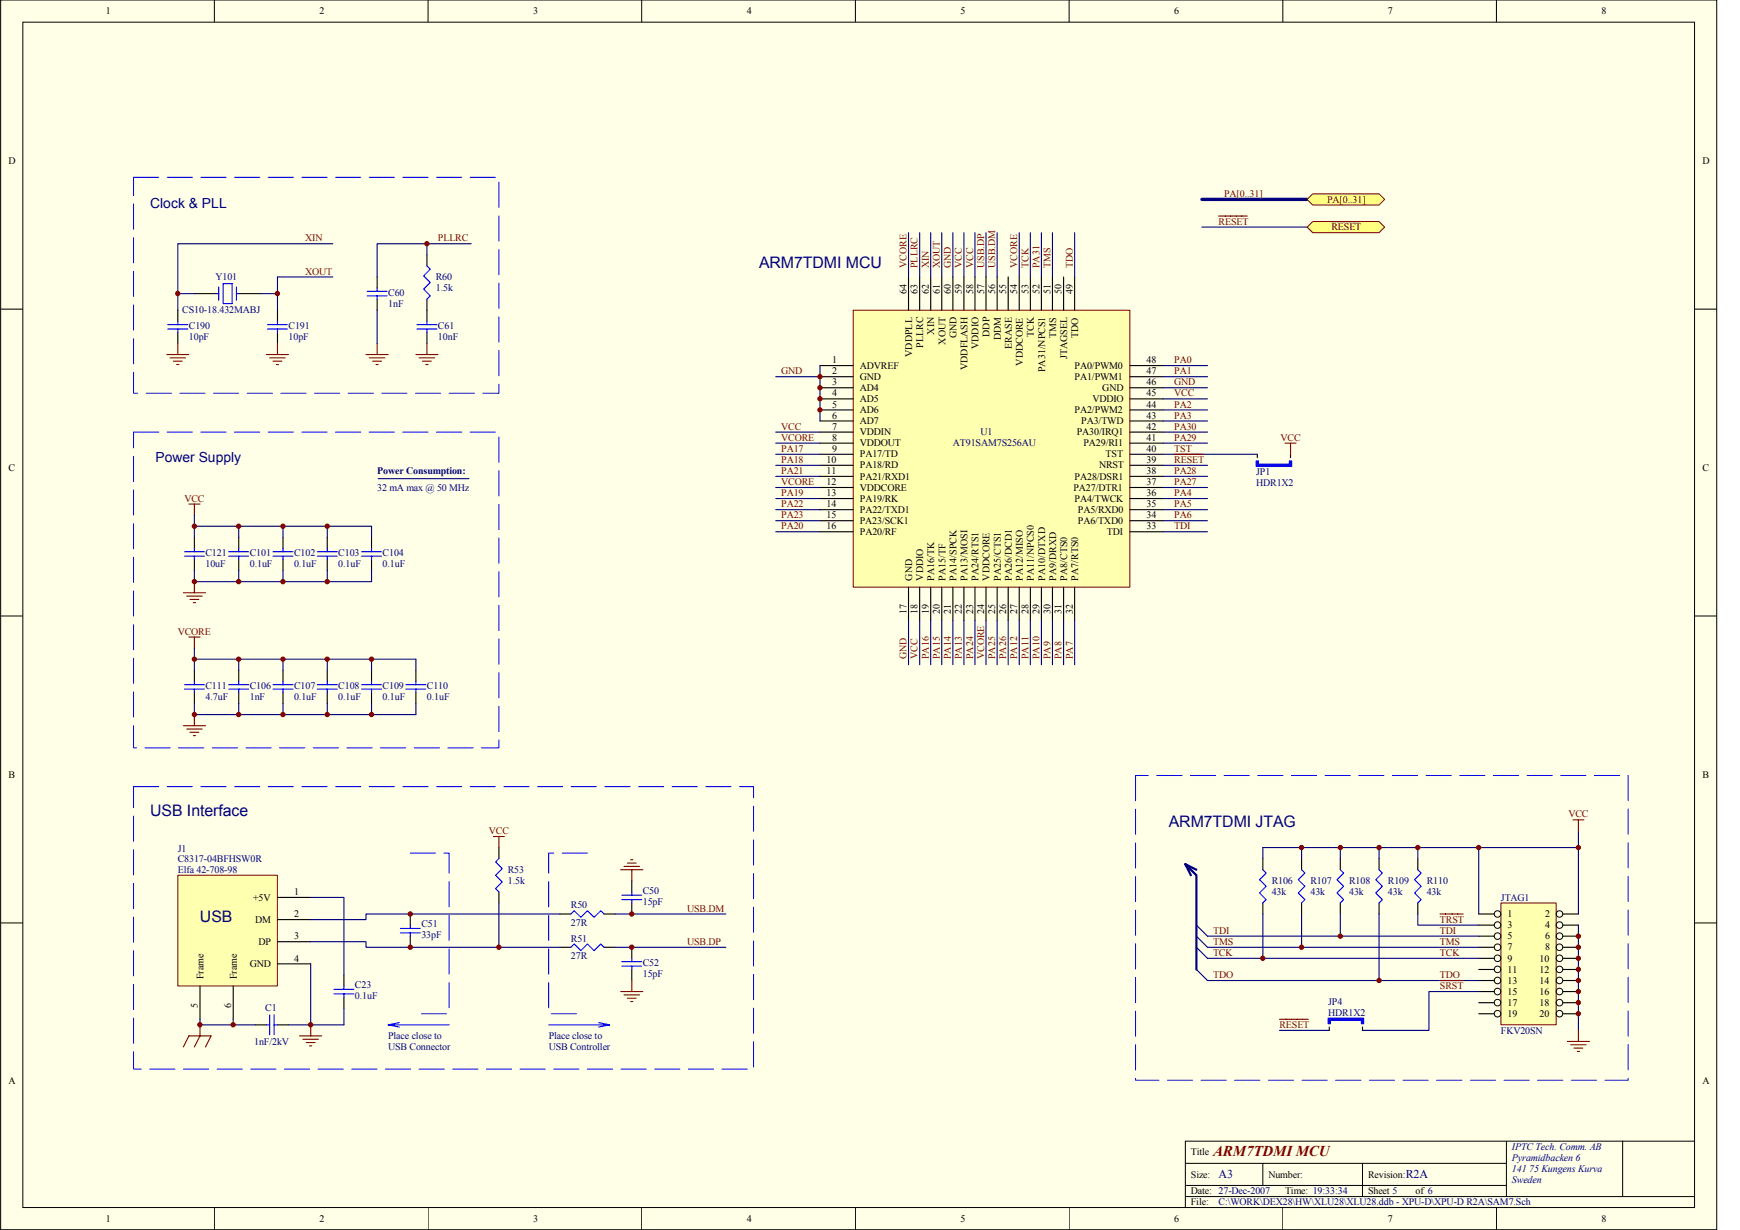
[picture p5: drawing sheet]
<svg xmlns="http://www.w3.org/2000/svg" width="420mm" height="297mm" viewBox="0 0 420 297" stroke-linecap="round" stroke-linejoin="round" font-family="sans-serif">
<path d="M.2 0h414.3v297h-414.3z" fill="#ffffe8"/>
<g fill="none" stroke="#000" stroke-width=".24">
<path d="M.2 0h414.3v297h-414.3zM5.5 5.4h403.7v286.2h-403.7zM51.8 0v5.4M103.4 0v5.4M154.9 0v5.4M206.6 0v5.4M258.2 0v5.4M309.8 0v5.4M361.3 0v5.4M.2 74.7h5.3M409.2 74.7h5.4M.2 148.8h5.3"/>
<path d="M409.2 148.8h5.4M.2 222.9h5.3M409.2 222.9h5.4M363.8 275.6v13.4M391.8 275.6h-105.6v16M409.2 275.6h-17.4v13.4M51.8 291.6v5.4M103.4 291.6v5.4M154.9 291.6v5.4M206.6 291.6v5.4M258.2 291.6v5.4M286.2 280.9h77.6"/>
<path d="M286.2 289h123M286.2 286.3h77.6M304.9 280.9v5.4M309.8 291.6v5.4M329 280.9v8.1M361.3 291.6v5.4"/>
</g>
<path d="M46.9 137.8v2.7h42.8M46.9 127.1v2.7M57.6 127.1v2.7M57.6 137.8v2.7M68.3 127.1v2.7M68.3 137.8v2.7M79 127.1v2.7M79 137.8v2.7M280.9 123.1h10.7M280.9 125.8h10.7M75 232.8v14.7h-5.3M48.3 247.5h13.3" fill="none" stroke="#000080" stroke-width=".27"/>
<path d="M46.9 129.8v2.6M46.9 135.1v2.7M57.6 129.8v2.6M57.6 135.1v2.7M68.3 129.8v2.6M68.3 135.1v2.7M79 129.8v2.6M79 135.1v2.7M83 235.5v2.6M61.6 247.5h2.7M67 247.5h2.7M83 240.8v2.7" fill="none" stroke="#000" stroke-width=".27"/>
<g fill="none" stroke="#00f" stroke-width=".27">
<path d="M44.5 133.2h4.8M44.5 134.3h4.8M46.9 132.4v.8M46.9 134.3v.8M55.2 133.2h4.8M55.2 134.3h4.8M57.6 132.4v.8M57.6 134.3v.8M65.9 133.2h4.8M65.9 134.3h4.8M68.3 132.4v.8M68.3 134.3v.8"/>
<path d="M76.6 133.2h4.8M76.6 134.3h4.8M79 132.4v.8M79 134.3v.8M80.6 238.9h4.8M83 238.1v.8M64.3 247.5h.8M65.1 245.1v4.8M66.2 247.5h.8M66.2 245.1v4.8M80.6 240h4.8M83 240v.8"/>
</g>
<g fill="none" stroke="#800000" stroke-width=".27">
<path d="M45.6 121.7h2.7M46.9 121.7v2.7M44.3 143.2h5.3M45.1 144h3.7M45.9 144.8h2.1M46.7 145.5h.5M46.9 140.5v2.7M44.3 252.8l1.3-2.6h5.4l-1.4 2.6M48.3 247.5v2.7l-1.4 2.6M72.3 250.2h5.4M73.1 251h3.8M73.9 251.8h2.2"/>
<path d="M74.7 252.6h.6M75 247.5v2.7"/>
</g>
<path d="M43 211.4h24v26.7h-24z" fill="#ffffb0"/>
<path d="M42.9 211.4h24.1v26.7h-24.1z" fill="none" stroke="#800000" stroke-width=".24"/>
<path d="M42.9 74.9v2.7M46.9 70.9h5.4M57.6 70.9h5.4M67 74.9v2.7M42.9 80.3v2.7M67 80.3v2.7M67 216.7h8M48.3 238.1v8M56.3 238.1v8M67 222.1h8M67 227.4h8M67 232.8h8" fill="none" stroke="#000" stroke-width=".27"/>
<g fill="none" stroke="#00f" stroke-width=".27">
<path d="M40.5 78.4h4.8M40.5 79.5h4.8M42.9 77.6v.8M42.9 79.5v.8M52.3 70.9h.5M52.8 69.3v3.2M53.9 68.5h2.1v4.8h-2.1zM57.1 69.3v3.2M57.1 70.9h.5M64.6 78.4h4.8M64.6 79.5h4.8M67 77.6v.8"/>
<path d="M67 79.5v.8"/>
</g>
<g fill="none" stroke="#000080" stroke-width=".27">
<path d="M80.4 58.9h-37.5v16M251.5 56.2v10.7M42.9 70.9h4M63 70.9h4M67 66.9v8M280.9 99h10.7M91.3 115.6h22M187.3 115h10.7M280.9 104.4h10.7M46.9 127.1h42.8M187.3 125.8h10.7M187.3 123.1h10.7"/>
<path d="M83 243.5v4h-8"/>
</g>
<path d="M40.3 85.6h5.3M41.1 86.4h3.7M41.9 87.2h2.1M42.7 88h.5M42.9 83v2.6M64.3 85.6h5.4M65.1 86.4h3.8M65.9 87.2h2.2M66.7 88h.6M67 83v2.6" fill="none" stroke="#800000" stroke-width=".27"/>
<path d="M206 74.9h66.8v66.9h-66.8z" fill="#ffffb0"/>
<path d="M206 74.9h66.8v66.9h-66.8z" fill="none" stroke="#800000" stroke-width=".24"/>
<g fill="none" stroke="#000" stroke-width=".27">
<path d="M91.1 66.9v2.7M91.1 72.2v2.7M103.1 61.5v2.7M103.1 72.2v5.4M219.4 66.9v8M222.1 66.9v8M224.7 66.9v8M227.4 66.9v8M230.1 66.9v8M232.8 66.9v8M235.4 66.9v8M238.1 66.9v8"/>
<path d="M240.8 66.9v8M243.4 66.9v8M246.1 66.9v8M248.8 66.9v8M251.5 66.9v8M254.1 66.9v8M256.8 66.9v8M259.5 66.9v8M103.1 80.3v2.7M198 88.3h8M198 91h8M198 93.6h8"/>
<path d="M198 96.3h8M198 99h8M272.8 88.3h8.1M272.8 91h8.1M272.8 93.6h8.1M272.8 96.3h8.1M272.8 99h8.1M198 101.7h8M198 104.4h8M198 107h8M198 109.7h8M198 112.4h8"/>
<path d="M198 115h8M198 117.7h8M272.8 101.7h8.1M272.8 104.4h8.1M272.8 107h8.1M272.8 109.7h8.1M272.8 112.4h8.1M272.8 115h8.1M272.8 117.7h8.1M303.6 109.7v.8M311.6 109.7v.8M89.7 129.8v2.6"/>
<path d="M89.7 135.1v2.7M198 120.4h8M198 123.1h8M198 125.8h8M198 128.4h8M272.8 120.4h8.1M272.8 123.1h8.1M272.8 125.8h8.1M272.8 128.4h8.1M219.4 141.8v8M222.1 141.8v8M224.7 141.8v8"/>
<path d="M227.4 141.8v8M230.1 141.8v8M232.8 141.8v8M235.4 141.8v8M238.1 141.8v8M240.8 141.8v8M243.4 141.8v8M246.1 141.8v8M248.8 141.8v8M251.5 141.8v8M254.1 141.8v8M256.8 141.8v8"/>
<path d="M259.5 141.8v8M46.9 161.9v2.6M46.9 167.2v2.7M57.6 161.9v2.6M57.6 167.2v2.7M68.3 161.9v2.6M68.3 167.2v2.7M79 161.9v2.6M79 167.2v2.7M89.7 161.9v2.6M89.7 167.2v2.7M100.4 161.9v2.6"/>
<path d="M100.4 167.2v2.7M120.5 204.7v2.6M120.5 215.4v2.7M152.6 212.7v2.7M152.6 218.1v2.6M304.9 207.3v2.7M304.9 218.1v2.6M314.3 207.3v2.7M314.3 218.1v2.6M323.6 207.3v2.7M323.6 218.1v2.6M333 207.3v2.7"/>
<path d="M333 218.1v2.6M99.1 220.7v2.7M99.1 226.1v2.7M135.2 220.7h2.6M135.2 228.8h2.6M145.9 220.7h2.6M145.9 228.8h2.6M152.6 228.8v2.6M152.6 234.1v2.7"/>
</g>
<g fill="none" stroke="#000080" stroke-width=".27">
<path d="M103.1 58.9v2.6M113.8 58.9h-22.7v8M219.4 56.2v10.7M222.1 56.2v10.7M224.7 56.2v10.7M227.4 56.2v10.7M230.1 56.2v10.7M232.8 56.2v10.7M235.4 56.2v10.7M238.1 56.2v10.7M240.8 56.2v10.7M246.1 56.2v10.7"/>
<path d="M248.8 56.2v10.7M254.1 56.2v10.7M259.5 56.2v10.7M67 66.9h13.4M91.1 74.9v8.1M187.3 91h10.7M198 88.3v13.4M280.9 93.6h10.7M280.9 96.3h10.7M187.3 104.4h10.7M187.3 107h10.7M187.3 117.7h10.7"/>
<path d="M280.9 109.7h22.7M46.9 124.4v2.7M89.7 127.1v2.7M89.7 137.8v2.7M280.9 128.4h10.7M46.9 156.5v5.4M46.9 159.2h53.5v2.7M57.6 159.2v2.7M68.3 159.2v2.7M79 159.2v2.7M89.7 159.2v2.7M219.4 149.8v10.7"/>
<path d="M222.1 149.8v10.7M224.7 149.8v10.7M230.1 149.8v10.7M232.8 149.8v10.7M238.1 149.8v10.7M246.1 149.8v10.7M248.8 149.8v10.7M251.5 149.8v10.7M254.1 149.8v10.7M46.9 169.9v2.7h53.5v-2.7M57.6 169.9v2.7M68.3 169.9v2.7"/>
<path d="M79 169.9v2.7M89.7 169.9v2.7M75 216.7h8v18.8M304.9 204.7h76.2M148.5 220.7h26.8M148.5 228.8h26.8M48.3 246.1v1.4M56.3 246.1v1.4"/>
</g>
<g fill="none" stroke="#00f" stroke-width=".27">
<path d="M88.7 70.4h4.8M88.7 71.4h4.8M91.1 69.6v.8M91.1 71.4v.8M100.7 78.4h4.8M100.7 79.5h4.8M103.1 64.2l.8 .8-1.6 1.6 1.6 1.6-1.6 1.6 1.6 1.6-.8 .8M103.1 77.6v.8M103.1 79.5v.8M87.3 133.2h4.8M87.3 134.3h4.8M89.7 132.4v.8"/>
<path d="M89.7 134.3v.8M44.5 165.4h4.8M44.5 166.4h4.8M46.9 164.5v.9M46.9 166.4v.8M55.2 165.4h4.8M55.2 166.4h4.8M57.6 164.5v.9M57.6 166.4v.8M65.9 165.4h4.8M65.9 166.4h4.8M68.3 164.5v.9"/>
<path d="M68.3 166.4v.8M76.6 165.4h4.8M76.6 166.4h4.8M79 164.5v.9M79 166.4v.8M87.3 165.4h4.8M87.3 166.4h4.8M89.7 164.5v.9M89.7 166.4v.8M98 165.4h4.8M98 166.4h4.8M100.4 164.5v.9"/>
<path d="M100.4 166.4v.8M120.5 207.3l-.8 .9 1.6 1.6-1.6 1.6 1.6 1.6-1.6 1.6 .8 .8M150.1 216.2h4.8M150.1 217.3h4.8M152.6 215.4v.8M152.6 217.3v.8M304.9 210l.8 .8-1.6 1.6 1.6 1.6-1.6 1.6 1.6 1.7-.8 .8M314.3 210l.8 .8-1.6 1.6 1.6 1.6-1.6 1.6 1.6 1.7-.8 .8M323.6 210l.9 .8-1.7 1.6 1.7 1.6-1.7 1.6 1.7 1.7-.9 .8M333 210l.8 .8-1.6 1.6 1.6 1.6-1.6 1.6 1.6 1.7-.8 .8M96.7 224.2h4.8M96.7 225.3h4.8"/>
<path d="M99.1 223.4v.8M99.1 225.3v.8M137.8 220.7l.9-.8 1.6 1.6 1.5-1.6 1.7 1.6 1.6-1.6 .8 .8M137.8 228.8l.9-.8 1.6 1.6 1.5-1.6 1.7 1.6 1.6-1.6 .8 .8M150.1 232.2h4.8M150.1 233.3h4.8M152.6 231.4v.8M152.6 233.3v.8"/>
</g>
<g fill="none" stroke="#800000" stroke-width=".27">
<path d="M88.4 85.6h5.3M89.2 86.4h3.7M90 87.2h2.1M90.8 88h.5M91.1 83v2.6M100.4 85.6h5.4M101.2 86.4h3.8M102 87.2h2.1M102.8 88h.6M103.1 83v2.6M310.3 107h2.7M311.6 107v2.7"/>
<path d="M45.6 153.8h2.7M46.9 153.8v2.7M44.3 175.3h5.3M45.1 176.1h3.7M45.9 176.8h2.1M46.7 177.7h.5M46.9 172.6v2.7M119.1 202h2.7M120.5 202v2.7M149.9 210h5.3M150.7 209.2h3.7M151.5 208.4h2.1"/>
<path d="M152.3 207.6h.5M152.6 210v2.7M149.9 239.5h5.3M152.6 236.8v2.7M150.7 240.3h3.7M151.5 241.1h2.1M152.3 241.9h.5"/>
</g>
<path d="M303.3 111.3h.6v.8h7.5v-.8h.5v1.3h-8.6z" fill-rule="evenodd" fill="#00f" stroke="#00f" stroke-width=".27"/>
<path d="M290.2 48.2h25.4" fill="none" stroke="#000080" stroke-width=".8"/>
<path d="M315.6 48.2l1.4-1.4h16l1.4 1.4-1.4 1.3h-16z" fill-rule="evenodd" fill="#ffff80" stroke="#800000" stroke-width=".24"/>
<g fill="none" stroke="#000080" stroke-width=".27">
<path d="M280.9 91h10.7M187.3 109.7h10.7M187.3 112.4h10.7M280.9 112.4h10.7M280.9 115h10.7M280.9 117.7h10.7M280.9 101.7h10.7M280.9 107h10.7M187.3 120.4h10.7M187.3 128.4h10.7M280.9 120.4h10.7M227.4 149.8v10.7"/>
<path d="M235.4 149.8v10.7M240.8 149.8v10.7M243.4 149.8v10.7M256.8 149.8v10.7M259.5 149.8v10.7"/>
</g>
<path d="M294.2 52.2h7M283.6 109.7h6.9" fill="none" stroke="#800000" stroke-width=".27"/>
<path d="M315.6 54.8l1.4-1.3h16l1.4 1.3-1.4 1.4h-16z" fill-rule="evenodd" fill="#ffff80" stroke="#800000" stroke-width=".24"/>
<path d="M321.5 53.5h7" fill="none" stroke="#800000" stroke-width=".27"/>
<path d="M290.2 54.8h25.4M280.9 88.3h10.7M120.5 218.1v10.7" fill="none" stroke="#000080" stroke-width=".27"/>
<path d="M362.4 218.1h13.4v29.4h-13.4z" fill="#ffffb0"/>
<path d="M362.4 218.1h13.4v29.4h-13.4z" fill="none" stroke="#800000" stroke-width=".24"/>
<g fill="none" stroke="#000" stroke-width=".24">
<circle cx="361.6" cy="226.1" r=".8"/>
<circle cx="361.6" cy="223.4" r=".8"/>
<circle cx="361.6" cy="231.4" r=".8"/>
<circle cx="361.6" cy="228.8" r=".8"/>
<circle cx="361.6" cy="236.8" r=".8"/>
<circle cx="361.6" cy="239.4" r=".8"/>
<circle cx="361.6" cy="220.7" r=".79"/>
<circle cx="361.6" cy="234.1" r=".79"/>
<circle cx="376.6" cy="223.4" r=".8"/>
<circle cx="376.6" cy="231.4" r=".8"/>
<circle cx="376.6" cy="226.1" r=".8"/>
<circle cx="376.6" cy="228.8" r=".8"/>
<circle cx="376.6" cy="236.8" r=".8"/>
<circle cx="376.6" cy="239.4" r=".8"/>
<circle cx="376.6" cy="220.7" r=".79"/>
<circle cx="376.6" cy="234.1" r=".79"/>
<circle cx="361.6" cy="242.1" r=".8"/>
<circle cx="361.6" cy="244.8" r=".8"/>
<circle cx="376.6" cy="244.8" r=".8"/>
<circle cx="376.6" cy="242.1" r=".8"/>
</g>
<g fill="none" stroke="#000" stroke-width=".27">
<path d="M342.4 207.3v2.7M342.4 218.1v2.6M357.1 220.7h3.7M357.1 223.4h3.7M357.1 226.1h3.7M357.1 228.8h3.7M357.1 231.4h3.7M357.1 234.1h3.7M357.1 236.8h3.7M357.1 239.5h3.7M377.4 220.7h3.7M377.4 223.4h3.7"/>
<path d="M377.4 226.1h3.7M377.4 228.8h3.7M377.4 231.4h3.7M377.4 234.1h3.7M377.4 236.8h3.7M377.4 239.5h3.7M321 248v.8M329 248v.8M357.1 242.1h3.7M357.1 244.8h3.7M377.4 242.1h3.7M377.4 244.8h3.7"/>
</g>
<g fill="none" stroke="#000080" stroke-width=".27">
<path d="M304.9 204.7v2.6M314.3 204.7v2.6M323.6 204.7v2.6M333 204.7v2.6M342.4 204.7v2.6M357.1 204.7v16M381.1 200.7v20M75 227.4h13.4v1.4h46.8M135.2 220.7h-46.8v1.4h-13.4M288.9 223.4l2.7 2.7h65.5M288.9 226.1l2.7 2.7h65.5M288.9 228.8l2.7 2.6h65.5"/>
<path d="M288.9 234.1l2.7 2.7h65.5M304.9 220.7v10.7M314.3 220.7v8.1M323.6 220.7v5.4M333 220.7v16.1M342.4 220.7v2.7h14.7M357.1 239.5h-12.1v9.3h-16M381.1 223.4v25.4M309 248.8h12"/>
</g>
<path d="M379.8 198h2.7M381.1 198v2.7M347.7 220.7h5.6M347.7 236.8h5.6M309 246.1h6.9M378.5 251.5h5.3M379.3 252.3h3.7M380.1 253.1h2.1M380.9 253.9h.5M381.1 248.8v2.7" fill="none" stroke="#800000" stroke-width=".27"/>
<path d="M342.4 210l.8 .8-1.6 1.6 1.6 1.6-1.6 1.6 1.6 1.7-.8 .8M93.7 247.5l2.7 .5M96.4 247l-2.7 .5h14.7M144.5 247l2.7 .5h-14.7M147.2 247.5l-2.7 .5" fill="none" stroke="#00f" stroke-width=".27"/>
<path d="M320.7 245.9h8.6v1.3h-.6v-.8h-7.4v.8h-.6z" fill-rule="evenodd" fill="#00f" stroke="#00f" stroke-width=".27"/>
<path d="M286.2 208.7l2.7 2.7v22.7M288.9 210l-2.7-1.3 1.4 2.7" fill="none" stroke="#000080" stroke-width=".53"/>
<path d="M32.2 42.8h88.3v52.2h-88.3v-52.2M32.2 104.4h88.3v76.2h-88.3v-76.2M32.2 190h149.8v68.2h-149.8v-68.2M274.2 187.3v73.6h119v-73.6h-119M99.1 206h9.3v38.8h-8M141.8 206h-9.3v38.8h8" fill="none" stroke="#00f" stroke-width=".24" stroke-dasharray="6.1 2"/>
<g fill="#800000" stroke="#800000" stroke-width=".24">
<circle cx="57.6" cy="127.1" r=".53"/>
<circle cx="57.6" cy="140.5" r=".53"/>
<circle cx="46.9" cy="140.5" r=".53"/>
<circle cx="68.3" cy="127.1" r=".53"/>
<circle cx="68.3" cy="140.5" r=".53"/>
<circle cx="79" cy="127.1" r=".53"/>
<circle cx="79" cy="140.5" r=".53"/>
<circle cx="48.3" cy="247.5" r=".53"/>
<circle cx="75" cy="247.5" r=".53"/>
<circle cx="46.9" cy="127.1" r=".53"/>
<circle cx="42.9" cy="70.9" r=".53"/>
<circle cx="67" cy="70.9" r=".53"/>
<circle cx="99.1" cy="228.7" r=".53"/>
<circle cx="99.1" cy="220.7" r=".53"/>
<circle cx="103.1" cy="58.9" r=".52"/>
<circle cx="57.6" cy="159.2" r=".52"/>
<circle cx="57.6" cy="172.6" r=".52"/>
<circle cx="68.3" cy="159.2" r=".52"/>
<circle cx="68.3" cy="172.6" r=".52"/>
<circle cx="79" cy="159.2" r=".52"/>
<circle cx="79" cy="172.6" r=".52"/>
<circle cx="89.7" cy="159.2" r=".52"/>
<circle cx="89.7" cy="172.6" r=".52"/>
<circle cx="56.3" cy="247.5" r=".53"/>
<circle cx="46.9" cy="172.6" r=".52"/>
<circle cx="46.9" cy="159.2" r=".52"/>
<circle cx="198" cy="91" r=".52"/>
<circle cx="198" cy="93.6" r=".53"/>
<circle cx="198" cy="96.3" r=".53"/>
<circle cx="198" cy="99" r=".52"/>
<circle cx="381.1" cy="204.7" r=".52"/>
<circle cx="381.1" cy="226.1" r=".53"/>
<circle cx="381.1" cy="228.7" r=".53"/>
<circle cx="381.1" cy="231.4" r=".52"/>
<circle cx="381.1" cy="234.1" r=".53"/>
<circle cx="381.1" cy="236.8" r=".52"/>
<circle cx="381.1" cy="239.5" r=".53"/>
<circle cx="381.1" cy="242.1" r=".53"/>
<circle cx="381.1" cy="244.8" r=".52"/>
<circle cx="333" cy="236.8" r=".52"/>
<circle cx="323.6" cy="226.1" r=".53"/>
<circle cx="314.3" cy="228.7" r=".53"/>
<circle cx="304.9" cy="231.4" r=".52"/>
<circle cx="314.3" cy="204.7" r=".52"/>
<circle cx="323.7" cy="204.7" r=".52"/>
<circle cx="333" cy="204.7" r=".52"/>
<circle cx="342.4" cy="204.7" r=".52"/>
<circle cx="357.1" cy="204.7" r=".52"/>
<circle cx="152.5" cy="220.7" r=".53"/>
<circle cx="152.5" cy="228.7" r=".53"/>
<circle cx="120.5" cy="228.7" r=".53"/>
</g>
<g font-size="3.8" fill="#000080">
<text x="183.3" y="64.7">ARM7TDMI MCU</text>
<text x="36.2" y="197.1">USB Interface</text>
<text x="282.2" y="199.8">ARM7TDMI JTAG</text>
<text x="48.3" y="222.6">USB</text>
</g>
<text font-size="3.6" fill="#800000" x="292.9" y="279.1">ARM7TDMI MCU</text>
<g font-size="3.4" fill="#000080">
<text x="36.2" y="50.1">Clock &amp; PLL</text>
<text x="37.6" y="111.7">Power Supply</text>
</g>
<g font-size="2.9" fill="#000080">
<text x="294.2" y="284.5">A3</text>
<text x="339.4" y="284.5">R2A</text>
</g>
<g font-size="2.4">
<text x="25.6" y="3.4">1</text>
<text x="77.2" y="3.4">2</text>
<text x="128.7" y="3.4">3</text>
<text x="180.3" y="3.4">4</text>
<text x="232" y="3.4">5</text>
<text x="283.6" y="3.4">6</text>
<text x="335.1" y="3.4">7</text>
<text x="386.7" y="3.4">8</text>
<text x="2" y="39.6">D</text>
<text x="411.1" y="39.6">D</text>
<text x="218.9" y="70.9" transform="rotate(-90 218.9 70.9)">64</text>
<text x="221.6" y="70.9" transform="rotate(-90 221.6 70.9)">63</text>
<text x="224.3" y="70.9" transform="rotate(-90 224.3 70.9)">62</text>
<text x="226.9" y="70.9" transform="rotate(-90 226.9 70.9)">61</text>
<text x="229.6" y="70.9" transform="rotate(-90 229.6 70.9)">60</text>
<text x="232.3" y="70.9" transform="rotate(-90 232.3 70.9)">59</text>
<text x="235" y="70.9" transform="rotate(-90 235 70.9)">58</text>
<text x="237.6" y="70.9" transform="rotate(-90 237.6 70.9)">57</text>
<text x="240.3" y="70.9" transform="rotate(-90 240.3 70.9)">56</text>
<text x="243" y="70.9" transform="rotate(-90 243 70.9)">55</text>
<text x="245.6" y="70.9" transform="rotate(-90 245.6 70.9)">54</text>
<text x="248.3" y="70.9" transform="rotate(-90 248.3 70.9)">53</text>
<text x="251" y="70.9" transform="rotate(-90 251 70.9)">52</text>
<text x="253.7" y="70.9" transform="rotate(-90 253.7 70.9)">51</text>
<text x="256.3" y="70.9" transform="rotate(-90 256.3 70.9)">50</text>
<text x="259" y="70.9" transform="rotate(-90 259 70.9)">49</text>
<text x="225.6" y="80.8" transform="rotate(-90 225.6 80.8)">XIN</text>
<text x="228.3" y="83.2" transform="rotate(-90 228.3 83.2)">XOUT</text>
<text x="230.9" y="81.6" transform="rotate(-90 230.9 81.6)">GND</text>
<text x="239" y="81.3" transform="rotate(-90 239 81.3)">DDP</text>
<text x="241.6" y="82.1" transform="rotate(-90 241.6 82.1)">DDM</text>
<text x="249.7" y="81.3" transform="rotate(-90 249.7 81.3)">TCK</text>
<text x="255" y="81.6" transform="rotate(-90 255 81.6)">TMS</text>
<text x="260.4" y="81.6" transform="rotate(-90 260.4 81.6)">TDO</text>
<text x="200.9" y="87.7">1</text>
<text x="207.6" y="89">ADVREF</text>
<text x="220.2" y="86.1" transform="rotate(-90 220.2 86.1)">VDDPLL</text>
<text x="222.9" y="84" transform="rotate(-90 222.9 84)">PLLRC</text>
<text x="233.6" y="89.4" transform="rotate(-90 233.6 89.4)">VDDFLASH</text>
<text x="236.3" y="84.3" transform="rotate(-90 236.3 84.3)">VDDIO</text>
<text x="244.3" y="84.3" transform="rotate(-90 244.3 84.3)">ERASE</text>
<text x="247" y="88.3" transform="rotate(-90 247 88.3)">VDDCORE</text>
<text x="252.3" y="89.9" transform="rotate(-90 252.3 89.9)">PA31/NPCS1</text>
<text x="257.7" y="86.7" transform="rotate(-90 257.7 86.7)">JTAGSEL</text>
<text x="259.5" y="89">PA0/PWM0</text>
<text x="276.9" y="87.7">48</text>
<text x="200.9" y="90.4">2</text>
<text x="200.9" y="93.1">3</text>
<text x="200.9" y="95.7">4</text>
<text x="207.6" y="91.7">GND</text>
<text x="207.6" y="94.4">AD4</text>
<text x="259.5" y="91.7">PA1/PWM1</text>
<text x="266.2" y="94.4">GND</text>
<text x="276.9" y="95.7">45</text>
<text x="276.9" y="93.1">46</text>
<text x="276.9" y="90.4">47</text>
<text x="200.9" y="98.4">5</text>
<text x="200.9" y="101.1">6</text>
<text x="207.6" y="97.1">AD5</text>
<text x="207.6" y="99.8">AD6</text>
<text x="259.5" y="99.8">PA2/PWM2</text>
<text x="263.8" y="97.1">VDDIO</text>
<text x="276.9" y="101.1">43</text>
<text x="276.9" y="98.4">44</text>
<text x="200.9" y="103.8">7</text>
<text x="200.9" y="106.4">8</text>
<text x="207.6" y="102.4">AD7</text>
<text x="207.6" y="105.1">VDDIN</text>
<text x="207.6" y="107.8">VDDOUT</text>
<text x="260" y="105.1">PA30/IRQ1</text>
<text x="261.1" y="102.4">PA3/TWD</text>
<text x="261.6" y="107.8">PA29/RI1</text>
<text x="276.9" y="103.8">42</text>
<text x="276.9" y="106.4">41</text>
<text x="2" y="113.7">C</text>
<text x="199.6" y="111.8">10</text>
<text x="200.9" y="109.1">9</text>
<text x="207.6" y="110.4">PA17/TD</text>
<text x="207.6" y="113.1">PA18/RD</text>
<text x="265.4" y="113.1">NRST</text>
<text x="267" y="110.4">TST</text>
<text x="276.9" y="109.1">40</text>
<text x="276.9" y="111.8">39</text>
<text x="411.1" y="113.7">C</text>
<text x="199.6" y="114.5">11</text>
<text x="199.6" y="117.1">12</text>
<text x="199.6" y="119.8">13</text>
<text x="207.6" y="115.8">PA21/RXD1</text>
<text x="207.6" y="118.5">VDDCORE</text>
<text x="259.2" y="118.5">PA27/DTR1</text>
<text x="259.5" y="115.8">PA28/DSR1</text>
<text x="276.9" y="117.1">37</text>
<text x="276.9" y="119.8">36</text>
<text x="276.9" y="114.5">38</text>
<text x="199.6" y="122.5">14</text>
<text x="199.6" y="125.2">15</text>
<text x="207.6" y="121.2">PA19/RK</text>
<text x="207.6" y="123.8">PA22/TXD1</text>
<text x="259.5" y="121.2">PA4/TWCK</text>
<text x="260.3" y="123.8">PA5/RXD0</text>
<text x="276.9" y="125.2">34</text>
<text x="276.9" y="122.5">35</text>
<text x="199.6" y="127.8">16</text>
<text x="207.6" y="126.5">PA23/SCK1</text>
<text x="207.6" y="129.2">PA20/RF</text>
<text x="260.3" y="126.5">PA6/TXD0</text>
<text x="267.2" y="129.2">TDI</text>
<text x="276.9" y="127.8">33</text>
<text x="220.2" y="140.2" transform="rotate(-90 220.2 140.2)">GND</text>
<text x="222.9" y="140.2" transform="rotate(-90 222.9 140.2)">VDDIO</text>
<text x="225.6" y="140.2" transform="rotate(-90 225.6 140.2)">PA16/TK</text>
<text x="228.3" y="140.2" transform="rotate(-90 228.3 140.2)">PA15/TF</text>
<text x="230.9" y="140.2" transform="rotate(-90 230.9 140.2)">PA14/SPCK</text>
<text x="233.6" y="140.2" transform="rotate(-90 233.6 140.2)">PA13/MOSI</text>
<text x="236.3" y="140.2" transform="rotate(-90 236.3 140.2)">PA24/RTS1</text>
<text x="239" y="140.2" transform="rotate(-90 239 140.2)">VDDCORE</text>
<text x="241.6" y="140.2" transform="rotate(-90 241.6 140.2)">PA25/CTS1</text>
<text x="244.3" y="140.2" transform="rotate(-90 244.3 140.2)">PA26/DCD1</text>
<text x="247" y="140.2" transform="rotate(-90 247 140.2)">PA12/MISO</text>
<text x="249.7" y="140.2" transform="rotate(-90 249.7 140.2)">PA11/NPCS0</text>
<text x="252.3" y="140.2" transform="rotate(-90 252.3 140.2)">PA10/DTXD</text>
<text x="255" y="140.2" transform="rotate(-90 255 140.2)">PA9/DRXD</text>
<text x="257.7" y="140.2" transform="rotate(-90 257.7 140.2)">PA8/CTS0</text>
<text x="260.4" y="140.2" transform="rotate(-90 260.4 140.2)">PA7/RTS0</text>
<text x="218.9" y="148.2" transform="rotate(-90 218.9 148.2)">17</text>
<text x="221.6" y="148.2" transform="rotate(-90 221.6 148.2)">18</text>
<text x="224.3" y="148.2" transform="rotate(-90 224.3 148.2)">19</text>
<text x="226.9" y="148.2" transform="rotate(-90 226.9 148.2)">20</text>
<text x="229.6" y="148.2" transform="rotate(-90 229.6 148.2)">21</text>
<text x="232.3" y="148.2" transform="rotate(-90 232.3 148.2)">22</text>
<text x="235" y="148.2" transform="rotate(-90 235 148.2)">23</text>
<text x="237.6" y="148.2" transform="rotate(-90 237.6 148.2)">24</text>
<text x="240.3" y="148.2" transform="rotate(-90 240.3 148.2)">25</text>
<text x="243" y="148.2" transform="rotate(-90 243 148.2)">26</text>
<text x="245.6" y="148.2" transform="rotate(-90 245.6 148.2)">27</text>
<text x="248.3" y="148.2" transform="rotate(-90 248.3 148.2)">28</text>
<text x="251" y="148.2" transform="rotate(-90 251 148.2)">29</text>
<text x="253.7" y="148.2" transform="rotate(-90 253.7 148.2)">30</text>
<text x="256.3" y="148.2" transform="rotate(-90 256.3 148.2)">31</text>
<text x="259" y="148.2" transform="rotate(-90 259 148.2)">32</text>
<text x="2" y="187.8">B</text>
<text x="411.1" y="187.8">B</text>
<text x="61.1" y="217.5">+5V</text>
<text x="71" y="216.1">1</text>
<text x="71" y="221.5">2</text>
<text x="364" y="221.5">1</text>
<text x="373.1" y="221.5">2</text>
<text x="61.6" y="222.8">DM</text>
<text x="71" y="226.8">3</text>
<text x="364" y="224.2">3</text>
<text x="364" y="226.8">5</text>
<text x="373.1" y="224.2">4</text>
<text x="373.1" y="226.8">6</text>
<text x="60.3" y="233.5">GND</text>
<text x="62.5" y="228.2">DP</text>
<text x="71" y="232.2">4</text>
<text x="364" y="229.5">7</text>
<text x="364" y="232.2">9</text>
<text x="371.8" y="232.2">10</text>
<text x="373.1" y="229.5">8</text>
<text x="49.1" y="236.5" transform="rotate(-90 49.1 236.5)">Frame</text>
<text x="57.2" y="236.5" transform="rotate(-90 57.2 236.5)">Frame</text>
<text x="364" y="234.9">11</text>
<text x="364" y="237.6">13</text>
<text x="371.8" y="234.9">12</text>
<text x="371.8" y="237.6">14</text>
<text x="47.8" y="243.5" transform="rotate(-90 47.8 243.5)">5</text>
<text x="55.8" y="243.5" transform="rotate(-90 55.8 243.5)">6</text>
<text x="364" y="240.2">15</text>
<text x="364" y="242.9">17</text>
<text x="364" y="245.6">19</text>
<text x="371.8" y="240.2">16</text>
<text x="371.8" y="242.9">18</text>
<text x="371.8" y="245.6">20</text>
<text x="2" y="261.9">A</text>
<text x="411.1" y="261.9">A</text>
<text x="287.6" y="279">Title</text>
<text x="287.6" y="284.4">Size:</text>
<text x="306.3" y="284.4">Number:</text>
<text x="330.3" y="284.4">Revision:</text>
<text x="287.6" y="288.4">Date: 27-Dec-2007</text>
<text x="287.6" y="291.1">File:</text>
<text x="310.3" y="288.4">Time: 19:33:34</text>
<text x="330.3" y="288.4">Sheet 5</text>
<text x="341.8" y="288.4">of 6</text>
<text x="25.6" y="295.1">1</text>
<text x="77.2" y="295.1">2</text>
<text x="128.7" y="295.1">3</text>
<text x="180.3" y="295.1">4</text>
<text x="232" y="295.1">5</text>
<text x="283.6" y="295.1">6</text>
<text x="335.1" y="295.1">7</text>
<text x="386.7" y="295.1">8</text>
</g>
<g font-size="2.4" fill="#800000">
<text x="295.6" y="47.6">PA[0..31]</text>
<text x="320.5" y="48.9">PA[0..31]</text>
<text x="73.7" y="58.3">XIN</text>
<text x="105.8" y="58.3">PLLRC</text>
<text x="294.2" y="54.3">RESET</text>
<text x="321.5" y="55.6">RESET</text>
<text x="218.9" y="64.7" transform="rotate(-90 218.9 64.7)">VCORE</text>
<text x="221.6" y="64.7" transform="rotate(-90 221.6 64.7)">PLLRC</text>
<text x="224.3" y="64.7" transform="rotate(-90 224.3 64.7)">XIN</text>
<text x="226.9" y="64.7" transform="rotate(-90 226.9 64.7)">XOUT</text>
<text x="229.6" y="64.7" transform="rotate(-90 229.6 64.7)">GND</text>
<text x="232.3" y="64.7" transform="rotate(-90 232.3 64.7)">VCC</text>
<text x="235" y="64.7" transform="rotate(-90 235 64.7)">VCC</text>
<text x="237.6" y="64.7" transform="rotate(-90 237.6 64.7)">USB.DP</text>
<text x="240.3" y="64.7" transform="rotate(-90 240.3 64.7)">USB.DM</text>
<text x="245.6" y="64.7" transform="rotate(-90 245.6 64.7)">VCORE</text>
<text x="248.3" y="64.7" transform="rotate(-90 248.3 64.7)">TCK</text>
<text x="251" y="64.7" transform="rotate(-90 251 64.7)">PA31</text>
<text x="253.7" y="64.7" transform="rotate(-90 253.7 64.7)">TMS</text>
<text x="259" y="64.7" transform="rotate(-90 259 64.7)">TDO</text>
<text x="73.7" y="66.3">XOUT</text>
<text x="283.6" y="87.7">PA0</text>
<text x="188.6" y="90.4">GND</text>
<text x="283.6" y="93.1">GND</text>
<text x="283.6" y="95.7">VCC</text>
<text x="283.6" y="90.4">PA1</text>
<text x="283.6" y="98.4">PA2</text>
<text x="283.6" y="101.1">PA3</text>
<text x="188.6" y="106.4">VCORE</text>
<text x="188.6" y="103.8">VCC</text>
<text x="283.6" y="106.4">PA29</text>
<text x="283.6" y="103.8">PA30</text>
<text x="309.2" y="106.4">VCC</text>
<text x="188.6" y="109.1">PA17</text>
<text x="188.6" y="111.8">PA18</text>
<text x="283.6" y="109.1">TST</text>
<text x="283.6" y="111.8">RESET</text>
<text x="188.6" y="114.5">PA21</text>
<text x="188.6" y="117.1">VCORE</text>
<text x="188.6" y="119.8">PA19</text>
<text x="283.6" y="117.1">PA27</text>
<text x="283.6" y="114.5">PA28</text>
<text x="283.6" y="119.8">PA4</text>
<text x="44.5" y="121.2">VCC</text>
<text x="188.6" y="122.5">PA22</text>
<text x="188.6" y="125.2">PA23</text>
<text x="283.6" y="122.5">PA5</text>
<text x="283.6" y="125.2">PA6</text>
<text x="188.6" y="127.8">PA20</text>
<text x="283.6" y="127.8">TDI</text>
<text x="42.9" y="153.3">VCORE</text>
<text x="218.9" y="159.2" transform="rotate(-90 218.9 159.2)">GND</text>
<text x="221.6" y="159.2" transform="rotate(-90 221.6 159.2)">VCC</text>
<text x="224.3" y="159.2" transform="rotate(-90 224.3 159.2)">PA16</text>
<text x="226.9" y="159.2" transform="rotate(-90 226.9 159.2)">PA15</text>
<text x="229.6" y="159.2" transform="rotate(-90 229.6 159.2)">PA14</text>
<text x="232.3" y="159.2" transform="rotate(-90 232.3 159.2)">PA13</text>
<text x="235" y="159.2" transform="rotate(-90 235 159.2)">PA24</text>
<text x="237.6" y="159.2" transform="rotate(-90 237.6 159.2)">VCORE</text>
<text x="240.3" y="159.2" transform="rotate(-90 240.3 159.2)">PA25</text>
<text x="243" y="159.2" transform="rotate(-90 243 159.2)">PA26</text>
<text x="245.6" y="159.2" transform="rotate(-90 245.6 159.2)">PA12</text>
<text x="248.3" y="159.2" transform="rotate(-90 248.3 159.2)">PA11</text>
<text x="251" y="159.2" transform="rotate(-90 251 159.2)">PA10</text>
<text x="253.7" y="159.2" transform="rotate(-90 253.7 159.2)">PA9</text>
<text x="256.3" y="159.2" transform="rotate(-90 256.3 159.2)">PA8</text>
<text x="259" y="159.2" transform="rotate(-90 259 159.2)">PA7</text>
<text x="378.7" y="197.4">VCC</text>
<text x="118.1" y="201.4">VCC</text>
<text x="165.9" y="220.2">USB.DM</text>
<text x="292.9" y="225.5">TDI</text>
<text x="347.7" y="222.8">TRST</text>
<text x="347.7" y="225.5">TDI</text>
<text x="165.9" y="228.2">USB.DP</text>
<text x="292.9" y="228.2">TMS</text>
<text x="292.9" y="230.9">TCK</text>
<text x="347.7" y="228.2">TMS</text>
<text x="347.7" y="230.9">TCK</text>
<text x="292.9" y="236.2">TDO</text>
<text x="347.7" y="236.2">TDO</text>
<text x="347.7" y="238.9">SRST</text>
<text x="309" y="248.2">RESET</text>
</g>
<g font-size="2.4" fill="#000080">
<text x="52" y="67.6">Y101</text>
<text x="93.7" y="71.4">C60</text>
<text x="105.2" y="67.6">R60</text>
<text x="105.2" y="70.3">1.5k</text>
<text x="44" y="75.7">CS10-18.432MABJ</text>
<text x="93.7" y="74.1">1nF</text>
<text x="45.6" y="79.4">C190</text>
<text x="45.6" y="82.1">10pF</text>
<text x="69.7" y="79.4">C191</text>
<text x="69.7" y="82.1">10pF</text>
<text x="105.8" y="79.4">C61</text>
<text x="105.8" y="82.1">10nF</text>
<text x="230.1" y="107.8">AT91SAM7S256AU</text>
<text x="236.8" y="105.1">U1</text>
<text x="91.1" y="114.5">Power Consumption:</text>
<text x="91.1" y="118.5">32 mA max @ 50 MHz</text>
<text x="303.3" y="114.7">JP1</text>
<text x="303.3" y="117.4">HDR1X2</text>
<text x="49.6" y="134.3">C121</text>
<text x="49.6" y="136.9">10uF</text>
<text x="60.3" y="134.3">C101</text>
<text x="60.3" y="136.9">0.1uF</text>
<text x="71" y="134.3">C102</text>
<text x="71" y="136.9">0.1uF</text>
<text x="81.7" y="134.3">C103</text>
<text x="81.7" y="136.9">0.1uF</text>
<text x="92.4" y="134.3">C104</text>
<text x="92.4" y="136.9">0.1uF</text>
<text x="49.6" y="166.4">C111</text>
<text x="60.3" y="166.4">C106</text>
<text x="71" y="166.4">C107</text>
<text x="81.7" y="166.4">C108</text>
<text x="92.4" y="166.4">C109</text>
<text x="103.1" y="166.4">C110</text>
<text x="49.6" y="169.1">4.7uF</text>
<text x="60.3" y="169.1">1nF</text>
<text x="71" y="169.1">0.1uF</text>
<text x="81.7" y="169.1">0.1uF</text>
<text x="92.4" y="169.1">0.1uF</text>
<text x="103.1" y="169.1">0.1uF</text>
<text x="42.9" y="205.7">J1</text>
<text x="42.9" y="208.1">C8317-04BFHSW0R</text>
<text x="42.9" y="210.8">Elfa 42-708-98</text>
<text x="122.6" y="210.8">R53</text>
<text x="122.6" y="213.5">1.5k</text>
<text x="155.2" y="215.9">C50</text>
<text x="307.1" y="213.5">R106</text>
<text x="316.4" y="213.5">R107</text>
<text x="325.8" y="213.5">R108</text>
<text x="335.1" y="213.5">R109</text>
<text x="344.5" y="213.5">R110</text>
<text x="137.8" y="219.4">R50</text>
<text x="155.2" y="218.5">15pF</text>
<text x="307.1" y="216.1">43k</text>
<text x="316.4" y="216.1">43k</text>
<text x="325.8" y="216.1">43k</text>
<text x="335.1" y="216.1">43k</text>
<text x="344.5" y="216.1">43k</text>
<text x="362.4" y="217.5">JTAG1</text>
<text x="101.8" y="223.9">C51</text>
<text x="101.8" y="226.6">33pF</text>
<text x="137.8" y="223.6">27R</text>
<text x="137.8" y="227.4">R51</text>
<text x="137.8" y="231.7">27R</text>
<text x="155.2" y="233.3">C52</text>
<text x="85.7" y="238.6">C23</text>
<text x="155.2" y="235.9">15pF</text>
<text x="64.1" y="244.2">C1</text>
<text x="85.7" y="241.3">0.1uF</text>
<text x="320.7" y="242.6">JP4</text>
<text x="320.7" y="245.3">HDR1X2</text>
<text x="93.7" y="250.9">Place close to</text>
<text x="132.5" y="250.9">Place close to</text>
<text x="362.4" y="249.6">FKV20SN</text>
<text x="61.4" y="252.3">1nF/2kV</text>
<text x="93.7" y="253.6">USB Connector</text>
<text x="132.5" y="253.6">USB Controller</text>
<text x="365.1" y="277.7">IPTC Tech. Comm. AB</text>
<text x="365.1" y="280.4">Pyramidbacken 6</text>
<text x="365.1" y="283">141 75 Kungens Kurva</text>
<text x="365.1" y="285.7">Sweden</text>
<text x="294.2" y="291.1">C:\WORK\DEX28\HW\XLU28\XLU28.ddb - XPU-D\XPU-D R2A\SAM7.Sch</text>
</g>
</svg>
